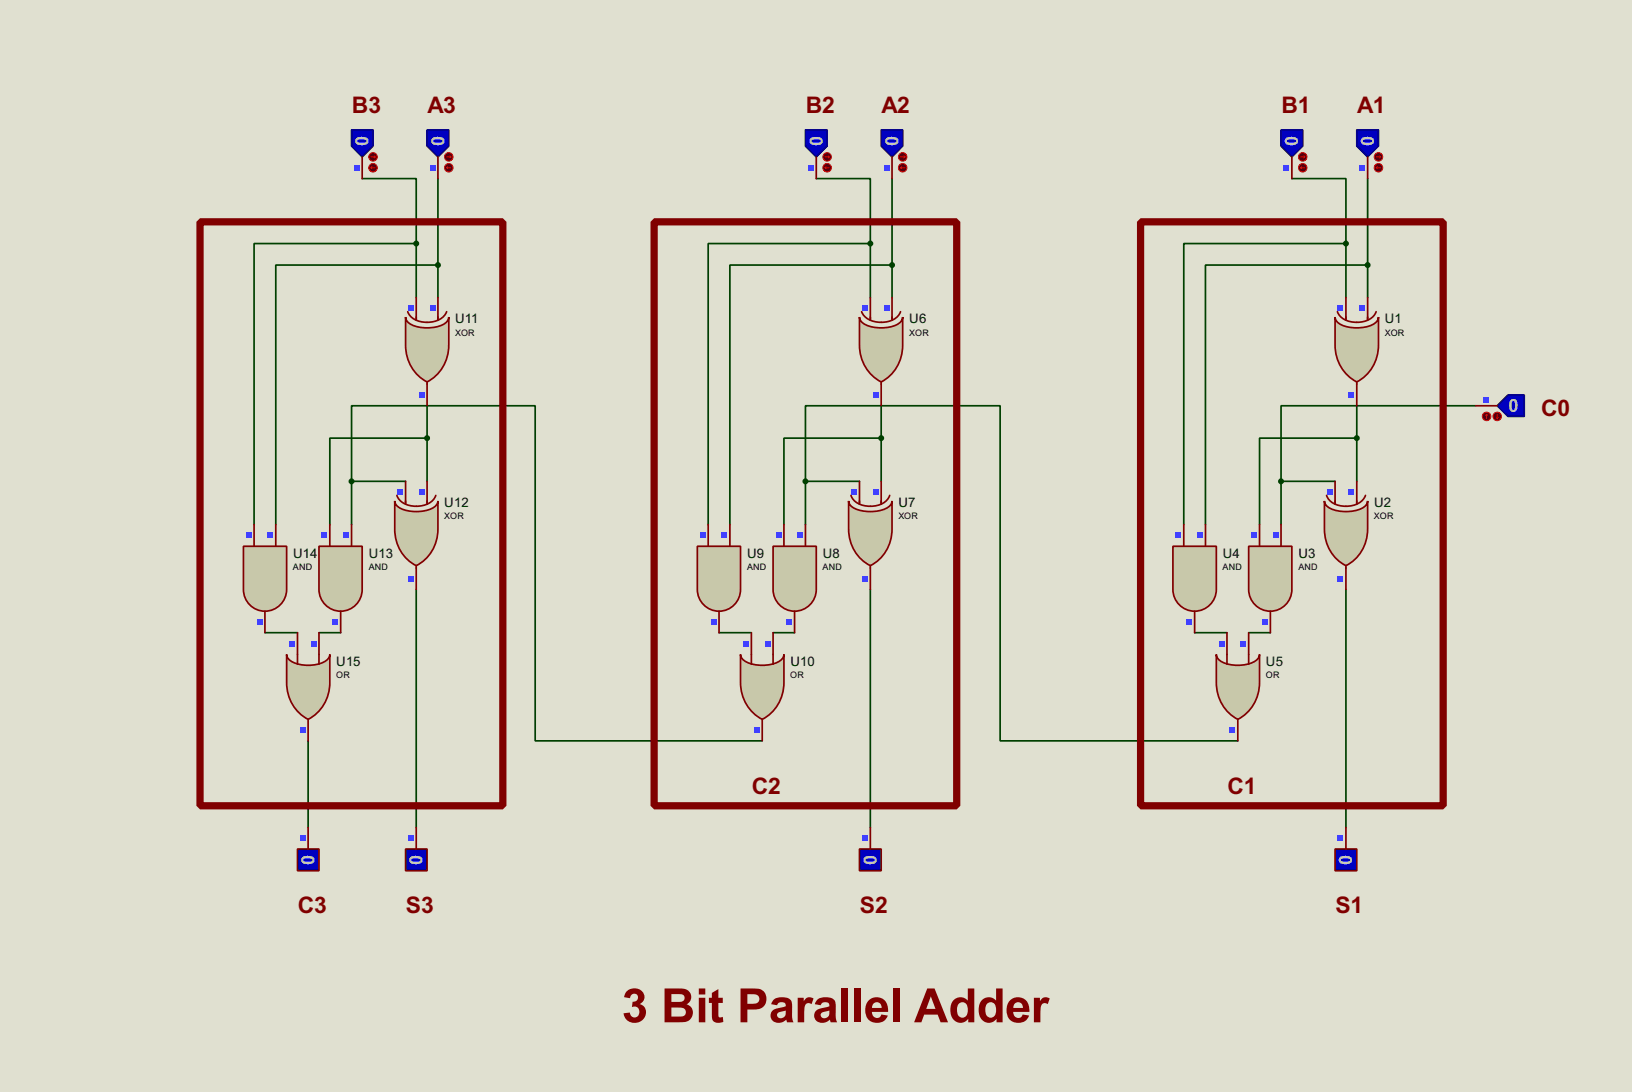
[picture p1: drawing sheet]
<svg xmlns="http://www.w3.org/2000/svg" width="383mm" height="256mm" viewBox="0 0 383 256" stroke-linecap="round" stroke-linejoin="round" font-family="sans-serif">
<path d="M0 0h383.5v256.5h-383.5z" fill="#e0e0d0"/>
<g fill="none" stroke="#004000" stroke-width=".4">
<path d="M85.1 42h12.7v15.2M97.8 57.2h-38.1v66M97.8 57.2v12.7M102.9 42v27.9M191.8 42h12.7v15.2M204.5 57.2h-38.1v66M204.5 57.2v12.7M209.6 42v27.9M303.6 42h12.7v15.2M316.3 57.2h-38.1v66M316.3 57.2v12.7M321.4 42v27.9"/>
<path d="M102.9 62.3h-38.1v60.9M209.6 62.3h-38.1v60.9M321.4 62.3h-38.1v60.9M100.4 95.3v17.8M207.1 95.3v17.8M318.8 95.3v17.8M346.8 95.3h-45.8v17.8M82.6 113.1v-17.8h43.2v78.7h53.3M82.6 113.1h12.7M82.6 113.1v10.1M100.4 102.9h-22.9v20.3M189.3 113.1v-17.8h45.7v78.7h55.9"/>
<path d="M189.3 113.1h12.7M189.3 113.1v10.1M207.1 102.9h-22.9v20.3M301 113.1h12.7M301 113.1v10.1M318.8 102.9h-22.8v20.3M97.8 138.5v55.9M204.5 138.5v55.9M316.3 138.5v55.9M62.3 148.6h7.6M75 148.6h5.1M169 148.6h7.6"/>
<path d="M181.7 148.6h5M280.7 148.6h7.6M293.4 148.6h5.1M72.4 174v20.4"/>
</g>
<path d="M313.7 74.5a3.2 3.2 0 0 0 3.1 2.3 7.8 7.8 0 0 0 6.7-1.3l.4-1v6.6a9.6 9.6 0 0 1-5.1 8.6 9.6 9.6 0 0 1-5.1-8.6z" fill-rule="evenodd" fill="#c8c8aa" stroke="#800000" stroke-width=".4"/>
<path d="M314.3 73.2a5.1 5.1 0 0 0 6.1 2.3 3.8 3.8 0 0 0 3-2.3M316.3 69.9v5.3M321.4 69.9v5.3M318.8 89.7v5.6" fill="none" stroke="#800000" stroke-width=".4"/>
<g fill="#4040ff">
<path d="M319.5 71.8h1.2v1.3h-1.2z"/>
<path d="M314.4 71.8h1.2v1.3h-1.2z"/>
<path d="M316.9 92.1h1.3v1.3h-1.3z"/>
</g>
<path d="M311.2 117.7a3.1 3.1 0 0 0 3.1 2.3 7.9 7.9 0 0 0 6.6-1.3l.5-1v6.6a9.5 9.5 0 0 1-5.1 8.6 9.4 9.4 0 0 1-5.1-8.6z" fill-rule="evenodd" fill="#c8c8aa" stroke="#800000" stroke-width=".4"/>
<path d="M311.7 116.4a5.1 5.1 0 0 0 6.2 2.3 4 4 0 0 0 3-2.3M313.7 113.1v5.3M318.8 113.1v5.3M316.3 132.9v5.6" fill="none" stroke="#800000" stroke-width=".4"/>
<g fill="#4040ff">
<path d="M316.9 115h1.3v1.3h-1.3z"/>
<path d="M311.8 115h1.3v1.3h-1.3z"/>
<path d="M314.4 135.3h1.2v1.3h-1.2z"/>
</g>
<path d="M293.4 128.3h10.2v10.2a5.1 5.1 0 0 1-5.1 5.1 5.1 5.1 0 0 1-5.1-5.1z" fill-rule="evenodd" fill="#c8c8aa" stroke="#800000" stroke-width=".4"/>
<path d="M296 123.2v5.1M301 123.2v5.1M298.5 143.6v5" fill="none" stroke="#800000" stroke-width=".4"/>
<g fill="#4040ff">
<path d="M299.1 125.1h1.3v1.3h-1.3z"/>
<path d="M294.1 125.1h1.2v1.3h-1.2z"/>
<path d="M296.6 145.5h1.3v1.2h-1.3z"/>
</g>
<path d="M275.6 128.3h10.2v10.2a5.1 5.1 0 0 1-5.1 5.1 5.1 5.1 0 0 1-5.1-5.1z" fill-rule="evenodd" fill="#c8c8aa" stroke="#800000" stroke-width=".4"/>
<path d="M278.2 123.2v5.1M283.3 123.2v5.1M280.7 143.6v5" fill="none" stroke="#800000" stroke-width=".4"/>
<g fill="#4040ff">
<path d="M281.4 125.1h1.2v1.3h-1.2z"/>
<path d="M276.3 125.1h1.2v1.3h-1.2z"/>
<path d="M278.8 145.5h1.3v1.2h-1.3z"/>
</g>
<path d="M285.8 153.7a3.2 3.2 0 0 0 3.1 2.4 7.7 7.7 0 0 0 6.6-1.4l.5-1v6.6a9.6 9.6 0 0 1-5.1 8.7 9.6 9.6 0 0 1-5.1-8.7z" fill-rule="evenodd" fill="#c8c8aa" stroke="#800000" stroke-width=".4"/>
<path d="M288.3 148.6v7.4M293.4 148.6v7.4M290.9 169v5" fill="none" stroke="#800000" stroke-width=".4"/>
<g fill="#4040ff">
<path d="M291.5 150.5h1.3v1.3h-1.3z"/>
<path d="M286.4 150.5h1.3v1.3h-1.3z"/>
<path d="M289 170.9h1.2v1.2h-1.2z"/>
</g>
<circle cx="318.8" cy="102.9" r=".5" fill="#004000" stroke="#004000" stroke-width=".4"/>
<path d="M318.8 30.5h5.1v3.8l-2.5 2.6-2.6-2.6z" fill-rule="evenodd" fill="#0000c0" stroke="#000080" stroke-width=".4"/>
<path d="M321.4 36.9v5.1" fill="none" stroke="#800000" stroke-width=".4"/>
<circle cx="323.9" cy="36.9" r="1" fill="#400000" stroke="#f00" stroke-width=".23"/>
<path d="M323.4 36.9h1M324.2 36.6l.2 .3M324.4 36.9l-.2 .2" fill="none" stroke="#f00" stroke-width=".23"/>
<circle cx="323.9" cy="39.4" r="1" fill="#400000" stroke="#f00" stroke-width=".23"/>
<path d="M323.4 39.4l.3 .3M323.4 39.4h1M323.7 39.2l-.3 .2" fill="none" stroke="#f00" stroke-width=".23"/>
<path d="M319.5 38.8h1.2v1.3h-1.2z" fill="#4040ff"/>
<path d="M301 30.5h5.1v3.8l-2.5 2.6-2.6-2.6z" fill-rule="evenodd" fill="#0000c0" stroke="#000080" stroke-width=".4"/>
<path d="M303.6 36.9v5.1" fill="none" stroke="#800000" stroke-width=".4"/>
<circle cx="306.1" cy="36.9" r="1" fill="#400000" stroke="#f00" stroke-width=".23"/>
<path d="M305.6 36.9h1M306.4 36.6l.2 .3M306.6 36.9l-.2 .2" fill="none" stroke="#f00" stroke-width=".23"/>
<circle cx="306.1" cy="39.4" r="1" fill="#400000" stroke="#f00" stroke-width=".23"/>
<path d="M305.6 39.4l.3 .3M305.6 39.4h1M305.9 39.2l-.3 .2" fill="none" stroke="#f00" stroke-width=".23"/>
<path d="M301.7 38.8h1.2v1.3h-1.2z" fill="#4040ff"/>
<path d="M351.8 95.3l2.6-2.5h3.8v5h-3.8z" fill-rule="evenodd" fill="#0000c0" stroke="#000080" stroke-width=".4"/>
<path d="M346.8 95.3h5" fill="none" stroke="#800000" stroke-width=".4"/>
<circle cx="351.8" cy="97.8" r="1" fill="#400000" stroke="#f00" stroke-width=".23"/>
<path d="M351.6 98.1l.2 .3M351.8 97.3v1.1M352.1 98.1l-.3 .3" fill="none" stroke="#f00" stroke-width=".23"/>
<circle cx="349.3" cy="97.8" r="1" fill="#400000" stroke="#f00" stroke-width=".23"/>
<path d="M349.3 97.3l.3 .3M349.3 97.3l-.2 .3M349.3 97.3v1.1" fill="none" stroke="#f00" stroke-width=".23"/>
<path d="M348.7 93.4h1.2v1.3h-1.2z" fill="#4040ff"/>
<g fill="#004000" stroke="#004000" stroke-width=".4">
<circle cx="321.3" cy="62.3" r=".5"/>
<circle cx="316.2" cy="57.2" r=".5"/>
<circle cx="301" cy="113.1" r=".5"/>
</g>
<path d="M313.7 199.4h5.1v5.1h-5.1z" fill-rule="evenodd" fill="#0000c0" stroke="#800000" stroke-width=".4"/>
<path d="M316.3 194.4v5" fill="none" stroke="#800000" stroke-width=".4"/>
<path d="M314.4 196.3h1.2v1.2h-1.2z" fill="#4040ff"/>
<path d="M202 74.5a3.2 3.2 0 0 0 3.1 2.3 7.7 7.7 0 0 0 6.6-1.3l.4-1v6.6a9.6 9.6 0 0 1-5 8.6 9.6 9.6 0 0 1-5.1-8.6z" fill-rule="evenodd" fill="#c8c8aa" stroke="#800000" stroke-width=".4"/>
<path d="M202.5 73.2a5.2 5.2 0 0 0 6.2 2.3 3.8 3.8 0 0 0 2.9-2.3M204.5 69.9v5.3M209.6 69.9v5.3M207.1 89.7v5.6" fill="none" stroke="#800000" stroke-width=".4"/>
<g fill="#4040ff">
<path d="M207.7 71.8h1.3v1.3h-1.3z"/>
<path d="M202.6 71.8h1.3v1.3h-1.3z"/>
<path d="M205.2 92.1h1.2v1.3h-1.2z"/>
</g>
<path d="M199.4 117.7a3.2 3.2 0 0 0 3.1 2.3 7.9 7.9 0 0 0 6.7-1.3l.4-1v6.6a9.5 9.5 0 0 1-5.1 8.6 9.5 9.5 0 0 1-5.1-8.6z" fill-rule="evenodd" fill="#c8c8aa" stroke="#800000" stroke-width=".4"/>
<path d="M200 116.4a5.1 5.1 0 0 0 6.1 2.3 3.8 3.8 0 0 0 3-2.3M202 113.1v5.3M207.1 113.1v5.3M204.5 132.9v5.6" fill="none" stroke="#800000" stroke-width=".4"/>
<g fill="#4040ff">
<path d="M205.2 115h1.2v1.3h-1.2z"/>
<path d="M200.1 115h1.2v1.3h-1.2z"/>
<path d="M202.6 135.3h1.3v1.3h-1.3z"/>
</g>
<path d="M181.7 128.3h10.1v10.2a5.1 5.1 0 0 1-5.1 5.1 5.1 5.1 0 0 1-5-5.1z" fill-rule="evenodd" fill="#c8c8aa" stroke="#800000" stroke-width=".4"/>
<path d="M184.2 123.2v5.1M189.3 123.2v5.1M186.7 143.6v5" fill="none" stroke="#800000" stroke-width=".4"/>
<g fill="#4040ff">
<path d="M187.4 125.1h1.2v1.3h-1.2z"/>
<path d="M182.3 125.1h1.3v1.3h-1.3z"/>
<path d="M184.8 145.5h1.3v1.2h-1.3z"/>
</g>
<path d="M163.9 128.3h10.1v10.2a5.1 5.1 0 0 1-5.1 5.1 5.1 5.1 0 0 1-5-5.1z" fill-rule="evenodd" fill="#c8c8aa" stroke="#800000" stroke-width=".4"/>
<path d="M166.4 123.2v5.1M171.5 123.2v5.1M169 143.6v5" fill="none" stroke="#800000" stroke-width=".4"/>
<g fill="#4040ff">
<path d="M169.6 125.1h1.3v1.3h-1.3z"/>
<path d="M164.5 125.1h1.3v1.3h-1.3z"/>
<path d="M167.1 145.5h1.2v1.2h-1.2z"/>
</g>
<path d="M174 153.7a3.2 3.2 0 0 0 3.1 2.4 7.7 7.7 0 0 0 6.7-1.4l.4-1v6.6a9.6 9.6 0 0 1-5.1 8.7 9.6 9.6 0 0 1-5.1-8.7z" fill-rule="evenodd" fill="#c8c8aa" stroke="#800000" stroke-width=".4"/>
<path d="M176.6 148.6v7.4M181.7 148.6v7.4M179.1 169v5" fill="none" stroke="#800000" stroke-width=".4"/>
<g fill="#4040ff">
<path d="M179.8 150.5h1.2v1.3h-1.2z"/>
<path d="M174.7 150.5h1.2v1.3h-1.2z"/>
<path d="M177.2 170.9h1.3v1.2h-1.3z"/>
</g>
<circle cx="207" cy="102.9" r=".5" fill="#004000" stroke="#004000" stroke-width=".4"/>
<path d="M207.1 30.5h5v3.8l-2.5 2.6-2.5-2.6z" fill-rule="evenodd" fill="#0000c0" stroke="#000080" stroke-width=".4"/>
<path d="M209.6 36.9v5.1" fill="none" stroke="#800000" stroke-width=".4"/>
<circle cx="212.1" cy="36.9" r="1" fill="#400000" stroke="#f00" stroke-width=".23"/>
<path d="M211.6 36.9h1.1M212.4 36.6l.3 .3M212.7 36.9l-.3 .2" fill="none" stroke="#f00" stroke-width=".23"/>
<circle cx="212.1" cy="39.4" r="1" fill="#400000" stroke="#f00" stroke-width=".23"/>
<path d="M211.6 39.4l.3 .3M211.6 39.4h1.1M211.9 39.2l-.3 .2" fill="none" stroke="#f00" stroke-width=".23"/>
<path d="M207.7 38.8h1.3v1.3h-1.3z" fill="#4040ff"/>
<path d="M189.3 30.5h5.1v3.8l-2.6 2.6-2.5-2.6z" fill-rule="evenodd" fill="#0000c0" stroke="#000080" stroke-width=".4"/>
<path d="M191.8 36.9v5.1" fill="none" stroke="#800000" stroke-width=".4"/>
<circle cx="194.3" cy="36.9" r="1" fill="#400000" stroke="#f00" stroke-width=".23"/>
<path d="M193.9 36.9h1M194.6 36.6l.3 .3M194.9 36.9l-.3 .2" fill="none" stroke="#f00" stroke-width=".23"/>
<circle cx="194.3" cy="39.4" r="1" fill="#400000" stroke="#f00" stroke-width=".23"/>
<path d="M193.9 39.4l.2 .3M193.9 39.4h1M194.1 39.2l-.2 .2" fill="none" stroke="#f00" stroke-width=".23"/>
<path d="M189.9 38.8h1.3v1.3h-1.3z" fill="#4040ff"/>
<g fill="#004000" stroke="#004000" stroke-width=".4">
<circle cx="209.6" cy="62.3" r=".5"/>
<circle cx="204.5" cy="57.2" r=".5"/>
<circle cx="189.2" cy="113.1" r=".5"/>
</g>
<path d="M202 199.4h5.1v5.1h-5.1z" fill-rule="evenodd" fill="#0000c0" stroke="#800000" stroke-width=".4"/>
<path d="M204.5 194.4v5" fill="none" stroke="#800000" stroke-width=".4"/>
<path d="M202.6 196.3h1.3v1.2h-1.3z" fill="#4040ff"/>
<path d="M95.3 74.5a3.1 3.1 0 0 0 3.1 2.3 7.8 7.8 0 0 0 6.6-1.3l.5-1v6.6a9.6 9.6 0 0 1-5.1 8.6 9.6 9.6 0 0 1-5.1-8.6z" fill-rule="evenodd" fill="#c8c8aa" stroke="#800000" stroke-width=".4"/>
<path d="M95.8 73.2a5.1 5.1 0 0 0 6.2 2.3 4 4 0 0 0 3-2.3M97.8 69.9v5.3M102.9 69.9v5.3M100.4 89.7v5.6" fill="none" stroke="#800000" stroke-width=".4"/>
<g fill="#4040ff">
<path d="M101 71.8h1.3v1.3h-1.3z"/>
<path d="M95.9 71.8h1.3v1.3h-1.3z"/>
<path d="M98.5 92.1h1.2v1.3h-1.2z"/>
</g>
<path d="M92.8 117.7a3.2 3.2 0 0 0 3.1 2.3 7.9 7.9 0 0 0 6.6-1.3l.4-1v6.6a9.5 9.5 0 0 1-5.1 8.6 9.4 9.4 0 0 1-5-8.6z" fill-rule="evenodd" fill="#c8c8aa" stroke="#800000" stroke-width=".4"/>
<path d="M93.3 116.4a5.1 5.1 0 0 0 6.1 2.3 3.9 3.9 0 0 0 3-2.3M95.3 113.1v5.3M100.4 113.1v5.3M97.8 132.9v5.6" fill="none" stroke="#800000" stroke-width=".4"/>
<g fill="#4040ff">
<path d="M98.5 115h1.2v1.3h-1.2z"/>
<path d="M93.4 115h1.3v1.3h-1.3z"/>
<path d="M95.9 135.3h1.3v1.3h-1.3z"/>
</g>
<path d="M75 128.3h10.1v10.2a5.1 5.1 0 0 1-5.1 5.1 5.1 5.1 0 0 1-5-5.1z" fill-rule="evenodd" fill="#c8c8aa" stroke="#800000" stroke-width=".4"/>
<path d="M77.5 123.2v5.1M82.6 123.2v5.1M80.1 143.6v5" fill="none" stroke="#800000" stroke-width=".4"/>
<g fill="#4040ff">
<path d="M80.7 125.1h1.3v1.3h-1.3z"/>
<path d="M75.6 125.1h1.3v1.3h-1.3z"/>
<path d="M78.2 145.5h1.2v1.2h-1.2z"/>
</g>
<path d="M57.2 128.3h10.2v10.2a5.1 5.1 0 0 1-5.1 5.1 5.1 5.1 0 0 1-5.1-5.1z" fill-rule="evenodd" fill="#c8c8aa" stroke="#800000" stroke-width=".4"/>
<path d="M59.7 123.2v5.1M64.8 123.2v5.1M62.3 143.6v5" fill="none" stroke="#800000" stroke-width=".4"/>
<g fill="#4040ff">
<path d="M62.9 125.1h1.3v1.3h-1.3z"/>
<path d="M57.8 125.1h1.3v1.3h-1.3z"/>
<path d="M60.4 145.5h1.2v1.2h-1.2z"/>
</g>
<path d="M67.4 153.7a3.2 3.2 0 0 0 3.1 2.4 7.7 7.7 0 0 0 6.6-1.4l.4-1v6.6a9.6 9.6 0 0 1-5.1 8.7 9.6 9.6 0 0 1-5-8.7z" fill-rule="evenodd" fill="#c8c8aa" stroke="#800000" stroke-width=".4"/>
<path d="M69.9 148.6v7.4M75 148.6v7.4M72.4 169v5" fill="none" stroke="#800000" stroke-width=".4"/>
<g fill="#4040ff">
<path d="M73.1 150.5h1.2v1.3h-1.2z"/>
<path d="M68 150.5h1.3v1.3h-1.3z"/>
<path d="M70.5 170.9h1.3v1.2h-1.3z"/>
</g>
<circle cx="100.3" cy="102.9" r=".5" fill="#004000" stroke="#004000" stroke-width=".4"/>
<path d="M100.4 30.5h5.1v3.8l-2.6 2.6-2.5-2.6z" fill-rule="evenodd" fill="#0000c0" stroke="#000080" stroke-width=".4"/>
<path d="M102.9 36.9v5.1" fill="none" stroke="#800000" stroke-width=".4"/>
<circle cx="105.4" cy="36.9" r="1" fill="#400000" stroke="#f00" stroke-width=".23"/>
<path d="M105 36.9h1M105.7 36.6l.3 .3M106 36.9l-.3 .2" fill="none" stroke="#f00" stroke-width=".23"/>
<circle cx="105.4" cy="39.4" r="1" fill="#400000" stroke="#f00" stroke-width=".23"/>
<path d="M105 39.4l.2 .3M105 39.4h1M105.2 39.2l-.2 .2" fill="none" stroke="#f00" stroke-width=".23"/>
<path d="M101 38.8h1.3v1.3h-1.3z" fill="#4040ff"/>
<path d="M82.6 30.5h5.1v3.8l-2.6 2.6-2.5-2.6z" fill-rule="evenodd" fill="#0000c0" stroke="#000080" stroke-width=".4"/>
<path d="M85.1 36.9v5.1" fill="none" stroke="#800000" stroke-width=".4"/>
<circle cx="87.6" cy="36.9" r="1" fill="#400000" stroke="#f00" stroke-width=".23"/>
<path d="M87.2 36.9h1M87.9 36.6l.3 .3M88.2 36.9l-.3 .2" fill="none" stroke="#f00" stroke-width=".23"/>
<circle cx="87.6" cy="39.4" r="1" fill="#400000" stroke="#f00" stroke-width=".23"/>
<path d="M87.2 39.4l.2 .3M87.2 39.4h1M87.4 39.2l-.2 .2" fill="none" stroke="#f00" stroke-width=".23"/>
<path d="M83.2 38.8h1.3v1.3h-1.3z" fill="#4040ff"/>
<g fill="#004000" stroke="#004000" stroke-width=".4">
<circle cx="102.9" cy="62.3" r=".5"/>
<circle cx="97.8" cy="57.2" r=".5"/>
<circle cx="82.6" cy="113.1" r=".5"/>
</g>
<path d="M95.3 199.4h5.1v5.1h-5.1z" fill-rule="evenodd" fill="#0000c0" stroke="#800000" stroke-width=".4"/>
<path d="M97.8 194.4v5" fill="none" stroke="#800000" stroke-width=".4"/>
<path d="M95.9 196.3h1.3v1.2h-1.3z" fill="#4040ff"/>
<path d="M69.9 199.4h5.1v5.1h-5.1z" fill-rule="evenodd" fill="#0000c0" stroke="#800000" stroke-width=".4"/>
<path d="M72.4 194.4v5" fill="none" stroke="#800000" stroke-width=".4"/>
<path d="M70.5 196.3h1.3v1.2h-1.3z" fill="#4040ff"/>
<path d="M47 52.1h71.2v137.2h-71.2zM153.7 52.1h71.1v137.2h-71.1zM268 52.1h71.1v137.2h-71.1z" fill="none" stroke="#800000" stroke-width="1.7"/>
<text font-size="12.4" fill="#800000" x="146.1" y="240.1">3 Bit Parallel Adder</text>
<g font-size="6" fill="#800000">
<text x="82.7" y="26.5">B3</text>
<text x="100.4" y="26.5">A3</text>
<text x="189.3" y="26.5">B2</text>
<text x="207.1" y="26.5">A2</text>
<text x="301.1" y="26.5">B1</text>
<text x="318.9" y="26.5">A1</text>
<text x="362.1" y="97.7">C0</text>
<text x="176.6" y="186.6">C2</text>
<text x="288.4" y="186.6">C1</text>
<text x="70" y="214.5">C3</text>
<text x="95.4" y="214.5">S3</text>
<text x="202" y="214.5">S2</text>
<text x="313.8" y="214.5">S1</text>
</g>
<g font-size="4.8" fill="#c0c0c0">
<text x="83.6" y="31.9" transform="rotate(90 83.6 31.9)">0</text>
<text x="101.4" y="31.9" transform="rotate(90 101.4 31.9)">0</text>
<text x="190.3" y="31.9" transform="rotate(90 190.3 31.9)">0</text>
<text x="208.1" y="31.9" transform="rotate(90 208.1 31.9)">0</text>
<text x="302" y="31.9" transform="rotate(90 302 31.9)">0</text>
<text x="319.8" y="31.9" transform="rotate(90 319.8 31.9)">0</text>
<text x="356.8" y="93.8" transform="rotate(-180 356.8 93.8)">0</text>
<text x="70.9" y="200.8" transform="rotate(90 70.9 200.8)">0</text>
<text x="96.3" y="200.8" transform="rotate(90 96.3 200.8)">0</text>
<text x="203" y="200.8" transform="rotate(90 203 200.8)">0</text>
<text x="314.7" y="200.8" transform="rotate(90 314.7 200.8)">0</text>
</g>
<g font-size="3.5">
<text x="107" y="75.9">U11</text>
<text x="213.7" y="75.9">U6</text>
<text x="325.4" y="75.9">U1</text>
<text x="104.4" y="119.1">U12</text>
<text x="211.1" y="119.1">U7</text>
<text x="322.9" y="119.1">U2</text>
<text x="68.9" y="131">U14</text>
<text x="86.7" y="131">U13</text>
<text x="175.6" y="131">U9</text>
<text x="193.3" y="131">U8</text>
<text x="287.3" y="131">U4</text>
<text x="305.1" y="131">U3</text>
<text x="79" y="156.4">U15</text>
<text x="185.7" y="156.4">U10</text>
<text x="297.5" y="156.4">U5</text>
</g>
<g font-size="2.4">
<text x="106.9" y="78.8">XOR</text>
<text x="213.6" y="78.8">XOR</text>
<text x="325.4" y="78.8">XOR</text>
<text x="104.4" y="122">XOR</text>
<text x="211.1" y="122">XOR</text>
<text x="322.8" y="122">XOR</text>
<text x="68.8" y="133.9">AND</text>
<text x="86.6" y="133.9">AND</text>
<text x="175.5" y="133.9">AND</text>
<text x="193.3" y="133.9">AND</text>
<text x="287.3" y="133.9">AND</text>
<text x="305.1" y="133.9">AND</text>
<text x="79" y="159.3">OR</text>
<text x="185.7" y="159.3">OR</text>
<text x="297.4" y="159.3">OR</text>
</g>
</svg>
